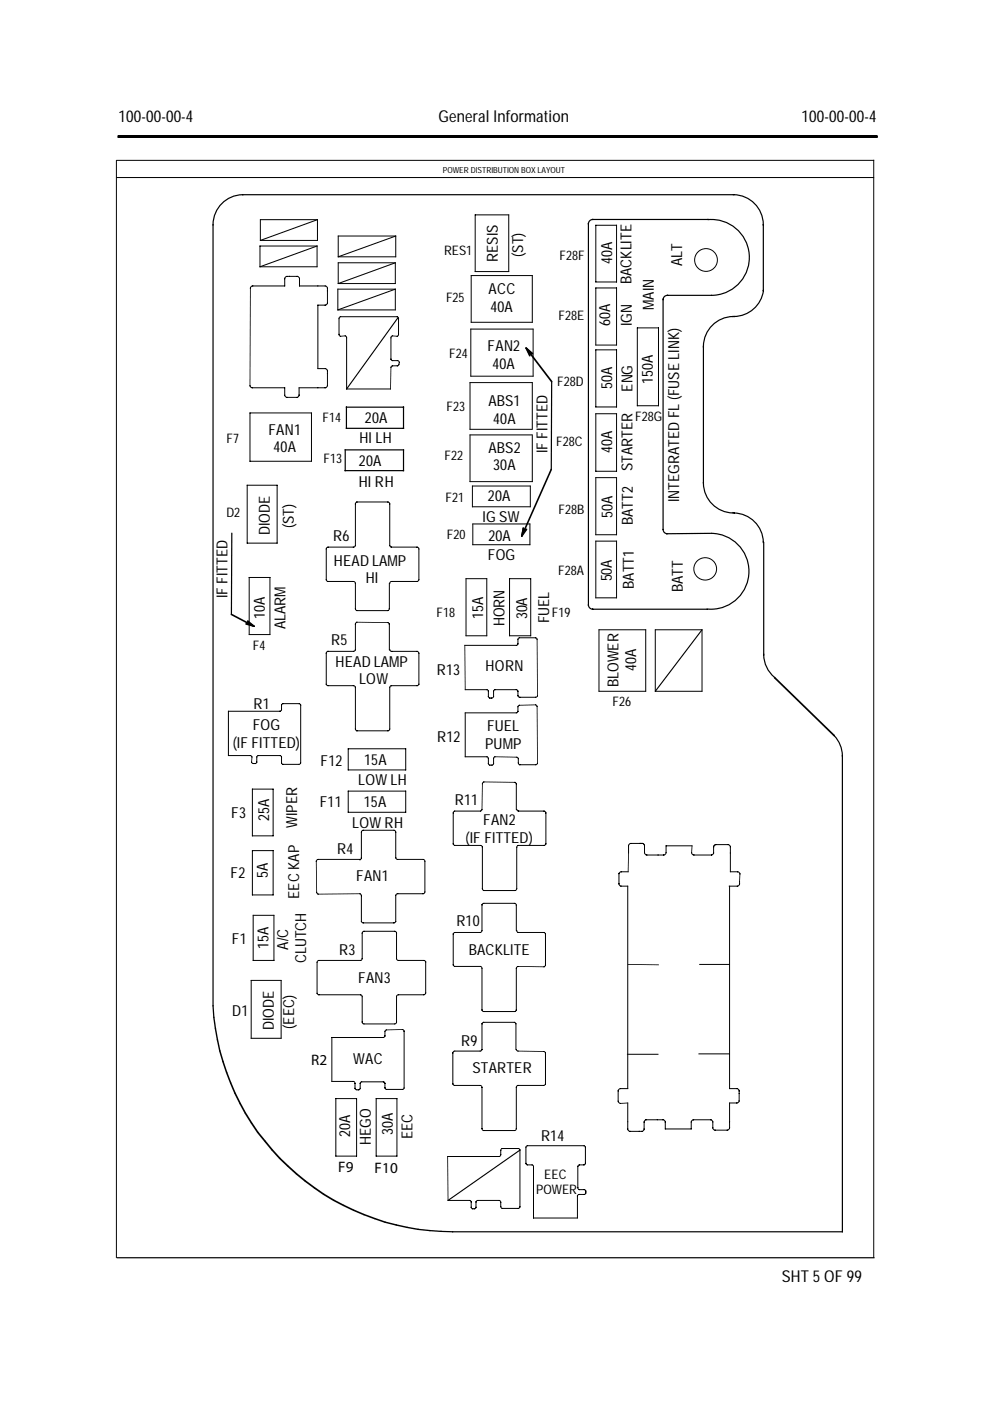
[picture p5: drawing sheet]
<svg xmlns="http://www.w3.org/2000/svg" width="210mm" height="297mm" viewBox="0 0 210 297" stroke-linecap="round" stroke-linejoin="round" font-family="sans-serif">
<g fill="none" stroke="#000" stroke-width=".25">
<path d="M45.2 47.5v165.9M51.3 41.3h104.4M51.4 41.3a6.4 6.4 0 0 0-6.2 6.3M124.8 47.3v81.1M125.6 46.5h24.7M125.7 46.5a.93 .93 0 0 0-.9 .9M125.7 46.4v.3M150.1 46.6a8 8 0 0 1 8.8 7.6 8 8 0 0 1-8.1 8.4M155.6 41.3a6.4 6.4 0 0 1 6.2 6.3M161.8 47.5v14.2M140.6 63.3v49.1M141.5 62.6h9.5"/>
<path d="M141.5 62.6a.91 .91 0 0 0-.9 .9M141.5 62.5v.2M149.1 73.3v29.2M155.3 67.1h.5M155.4 67.1a6.4 6.4 0 0 0-6.3 6.3M161.9 61.6a6.4 6.4 0 0 1-6.3 5.5M73.1 95.4h12.6M73.1 99.8h12.6M73.2 95.3v4.6M73.3 86.3h12.4M73.3 90.8h12.4M73.4 86.2v4.7"/>
<path d="M85.6 86.2v4.7M85.6 95.3v4.6M140.6 112.2a.91 .91 0 0 0 .9 1M141.4 113v.3M149.1 102.5a6.4 6.4 0 0 0 6.3 6.3M150.7 113.1a8 8 0 0 1 8.1 8.4 8 8 0 0 1-8.8 7.6M155.4 108.8h.4M155.6 108.8a6.3 6.3 0 0 1 6.2 6.2M161.8 114.8v.4M161.9 114.9v24M124.8 128.3a.93 .93 0 0 0 .9 .9M125.7 129v.3"/>
<path d="M150.1 129.2h-24.5M161.9 138.8a6.3 6.3 0 0 0 2.3 4.8M176.9 156l1.1 1.6 .4 1.3 .2 1.3M178.6 160.1v101.2M24.7 266.7h160.7M95.8 261.2h82.9"/>
</g>
<g fill="none" stroke="#000" stroke-width=".21">
<path d="M24.6 37.6h160.7M24.6 34h160.7M24.7 34v232.7M185.3 33.9v232.8M55 52.2h12.3M55 56.6h12.3M55.1 52.1v4.5M55.1 51h12.3M55.1 46.6h12.3M55.2 46.5v4.6M60.4 59v1.7M60.8 58.6h2.4"/>
<path d="M60.9 58.6l-.3 .1-.2 .4M60.9 58.5v.2M63 58.5v.2M63 58.6l.4 .3 .1 .2M63.5 59v1.7M67.2 52.1v4.5M67.3 46.5v4.6M71.6 54.4h12.4M71.6 50h12.4M71.6 55.7h12.3M71.7 50v4.5M71.7 55.6v4.6"/>
<path d="M83.8 55.6v4.6M83.9 50v4.5M99.8 58.4h13.1M99.9 58.3v10.1M100.7 45.6h7.2M100.7 57.6h7.2M100.8 45.5v12.2M107.9 45.5v12.2M112.9 58.3v10.1M126.2 59.8h4.6M126.2 47.8h4.6M126.3 47.7v12.2"/>
<path d="M130.7 47.7v12.2M53.1 61.1v.1M53.6 60.5v.2M60.5 60.6h-6.9l-.3 .1-.2 .4M63.4 60.6h5.6M67.3 64.7h1.7M67.3 78.2h1.7M67.4 64.6v13.6M68.9 78.2h.3l.2 .5M68.9 64.6v.2M68.9 78.1v.1M68.9 60.6l.3 .1 .2 .4"/>
<path d="M68.9 60.5v.2M69.4 64.2v.3l-.5 .2M69.4 78.6v3.2M69.4 61.1v3.3M71.5 65.7h12.4M71.5 61.3h12.4M71.6 61.2v4.6M71.6 60.1h12.3M71.9 70.9l.3 .4M71.9 67.5v3.5M72.1 67.1h12.1M72.2 67.1l-.3 .4"/>
<path d="M72.2 67.1v.1M72.2 71.2v.2M73.2 71.2l.3 .4M73.2 71.1v.2M73.5 71.6v11M82.9 77.8v.2M82.9 76.1l.3 .4M82.9 71.6v4.6M83.1 77.6h1.2M83.1 76.5h1.2M83.2 77.6l-.3 .3M83.2 77.5v.1"/>
<path d="M83.2 71.2l-.3 .4M83.2 71.1v.2M83.2 76.4v.1M83.8 61.2v4.6M84.2 67.1v.1M84.2 71.2v.2M84.2 67.1l.3 .4M84.2 77.5v.1M84.2 76.4v.1M84.3 76.5l.4 .3M84.5 67.5v3.5M84.5 70.9l-.3 .4"/>
<path d="M84.6 77.2l-.4 .4M84.6 77.1v.2M84.7 76.8v.2M99.7 79.8h13.4M99.7 69.8h13.4M99.8 69.7v10.1M99.8 68.3h13.1M113 69.7v10.1M126.2 73.2h4.6M126.2 61.1h4.6M126.2 74.2h4.6M126.3 61v12.2"/>
<path d="M126.3 74.1v12.3M130.7 61v12.2M130.7 74.1v12.3M135 69.5h4.7M135.1 69.4v16.7M139.6 69.4v16.7M52.9 97.8h13.2M52.9 87.6h13.2M53 87.5v10.4M53 81.8l.3 .4h.2M53 81.6v.3M53.4 82.2h7.1"/>
<path d="M53.5 82.1v.2M60.4 82.1v1.7M60.4 83.8l.2 .4 .3 .1M60.8 84.3h2.3M60.9 84.2v.1M63 84.2v.1M63.3 82.2h5.7M63.4 83.7v.3l-.4 .3M63.4 82.1v1.7M66 87.5v10.4M68.9 82.1v.2M69.4 81.7v.3l-.5 .2"/>
<path d="M73.4 82.5h9.5M99.6 91h13.3M99.6 81.1h13.3M99.6 92.2h13.3M99.7 81v10.1M99.7 92.1v10.1M112.9 81v10.1M112.9 92.1v10.1M126.2 87.7h4.6M126.2 99.9h4.6M126.2 86.3h4.6M126.3 87.6v12.4"/>
<path d="M130.7 87.6v12.4M135 86h4.7M52.3 115.2h6.5M52.3 102.9h6.5M52.4 102.8v12.4M58.8 102.8v12.4M69.2 116.3v6.6l.3 .4M69.5 116h5.5M69.6 116l-.4 .4M69.6 115.9v.2M74.9 115.9v.2M75.4 115.6l-.4 .4"/>
<path d="M75.4 106.8v8.9M75.6 106.4h6.7M75.7 106.3v.2M75.7 106.4l-.3 .5M82.2 106.3v.2M82.3 106.4l.3 .4M82.6 115.6l.4 .4M82.6 106.8v8.9M82.9 116h5.6M83 115.9v.2M88.4 116l.4 .4M88.4 115.9v.2"/>
<path d="M88.8 116.3v6.6l-.4 .4M99.6 102.1h13.3M100.1 107.4h12.4M100.1 103h12.4M100.2 103v4.5M100.2 115.5h12.2M100.2 111.1h12.2M100.2 111v4.6M112.4 111v4.6M112.4 103v4.5M126.2 113.4h4.6M126.2 114.7h4.6"/>
<path d="M126.2 101.3h4.6M126.3 101.2v12.3M126.3 114.6v12.2M130.7 101.2v12.3M130.7 114.6v12.2M52.7 122.4h4.6M52.7 134.5h4.6M52.8 122.4v12.2M57.2 122.4v12.2M69.2 138.4v6.7M69.4 138.1h5.6M69.4 123.3h5.6"/>
<path d="M69.5 138.1l-.3 .4M74.9 123.2v.2M74.9 138v.2M74.9 123.3l.5 .4M75.4 129.1l.3 .4M75.4 123.6v5.5M75.4 137.7l-.5 .4M75.4 132.3v5.5M75.6 129.5h6.7M75.7 129.4v.1M75.7 131.8v.2M75.7 131.9l-.3 .4"/>
<path d="M82.2 132l.4 .4M82.2 129.4v.1M82.2 131.9v.2M82.5 129l-.3 .5M82.5 123.6v5.5M82.6 132.3v5.5M82.6 137.7l.4 .4M82.6 123.6v.2M82.6 137.7v.1M83 138.1h5.5M83 123.3h5.5M83 123.3l-.4 .4"/>
<path d="M83.1 123.2v.2M83.1 138v.2M88.4 123.2v.2M88.4 138v.2M88.4 138.1l.4 .2v.2M88.8 138.4v6.7M98.5 136.8h11.1M98.7 122.7h4.6M98.7 134.8h4.6M98.8 122.6v12.3M103.2 122.6v12.3M107.9 122.7h4.7"/>
<path d="M107.9 134.8h4.7M108 122.6v12.3M109.5 136.7v.2M109.8 136.5l-.3 .3M109.8 135.5v1.1M110.1 135.2h3.5M110.1 135.2l-.3 .4M110.2 135.1v.2M112.5 122.6v12.3M113.5 135.2l.4 .4M113.5 135.1v.2M113.9 135.5v.1"/>
<path d="M126.2 126.8h4.6M126.9 133.5h10.1M127 133.4v13.2M136.9 133.4v13.2M138.9 133.5h10M138.9 133.4v13.2M148.8 133.4v13.2M48.3 150.8h11.1M48.4 150.7v9.6M59.4 150.7v.2M59.7 150.4l-.4 .4M59.7 149.4v1.1"/>
<path d="M59.9 149.2h3.6M60 149.2l-.3 .3M60 149.1v.2M63.4 149.2l.4 .3M63.4 149.1v.2M63.8 149.4v12.4M69.2 145l.4 .4M69.5 145.4h5.5M69.6 145.3v.2M73.7 158.8h12.4M73.8 158.7v4.6M74.9 145.3v.2"/>
<path d="M75 145.4l.4 .4M75.4 145.6v9M75.4 154.6l.3 .3M75.6 154.9h6.7M75.7 154.9v.1M82.2 154.9v.1M82.6 154.6l-.3 .3M82.6 145.7v8.9M82.9 145.4h5.6M83 145.3v.2M83 145.4l-.4 .4M86 158.7v4.6"/>
<path d="M88.4 145.3v.2M88.8 145l-.4 .4M98.6 146.2h4.7M98.6 151.1h11M98.6 151.1v9.4M103.2 146.1v.2M103.2 146.2l.3 .4M103.5 147.6l.4 .4M103.5 146.5v1.3M103.8 148h.5M103.9 147.9v.2M104.2 147.9v.2"/>
<path d="M104.6 146.5v1.3M104.6 147.6l-.3 .4M104.9 146.2h4.7M105 146.2l-.4 .4M105 146.1v.2M109.5 151.1v.1M109.5 146.1v.2M109.5 146.2l.3 .4M109.8 150.8l-.3 .3M109.8 149.8v1.1M109.8 147.5l.4 .3M109.8 146.5v1.1"/>
<path d="M110.1 147.8h3.5M110.2 149.4v.2M110.2 149.5l-.4 .4M113.5 149.4l.4 .4M113.5 149.4v.1M113.5 147.8v.1M113.9 149.7v.2M114 147.5l-.4 .3M114 147.4v.2M126.9 146.6h10.1M138.9 146.6h10M48.3 160.2h4.8"/>
<path d="M53 160.1v.2M53.1 160.2l.3 .3M53.3 161.6l.2 .2 .7 .1M53.3 161.5v.1M53.4 167.3h4.6M53.4 177.2h4.6M53.4 160.5v.1M53.5 167.2v10.1M53.8 161.8v.2M54.1 161.8v.2M54.4 161.6l-.3 .3M54.4 160.5v1.1"/>
<path d="M54.7 160.2h4.7M54.8 160.2l-.4 .3M54.8 160.1v.2M57.9 167.2v10.1M59.4 160.1v.2M59.4 160.2l.3 .3M59.7 161.7l.3 .4M59.7 160.5v1.3M60 162v.1M63.8 161.7l-.4 .4h-3.5M73.7 167.7h12.4M73.7 172.2h12.4"/>
<path d="M73.7 163.2h12.4M73.8 167.6v4.7M76.6 176.4v5.6M77 176h6.6M77 176l-.4 .5M77 175.9v.2M83.5 175.9v.2M83.5 176l.4 .4M83.9 176.4v5.6M86 167.6v4.7M96.1 178.9l.4 .3M96.4 172h5.5"/>
<path d="M96.4 179.2h5.5M96.4 171.9v.1M96.4 179.2v.1M96.5 172l-.4 .3v6.7M98.6 160.5h4.7M101.9 171.9v.1M101.9 179.2v.1M101.9 179.2l.4 .4M102.2 171.6l-.4 .4M102.2 171.5v.2M102.3 179.5v9M102.3 166.1v.2"/>
<path d="M102.6 165.7v.2M102.7 165.8l-.4 .4M103.2 160.4v.1M103.2 160.5l.3 .3M103.5 161.9l.4 .3M103.5 160.7v1.3M103.8 162.2h.6M103.9 162.1v.2M104.6 160.7v1.3M104.6 161.9l-.3 .3M105 160.5l-.4 .3M105 160.4v.1"/>
<path d="M109.1 165.9l.4 .4M109.1 165.8v.2M109.5 160.5v.1M109.5 166.1v5.6M109.5 160.5l.4 .4M109.6 179.6v8.9M109.6 171.6l.3 .4M109.6 171.5v.2M109.8 172h5.6M109.8 179.2h5.6M109.9 160.8v1M109.9 161.8l.3 .3"/>
<path d="M109.9 179.2v.1M109.9 179.2l-.3 .4M110.2 162.1h3.4M110.2 162.1v.1M113.5 162.1v.1M114 161.8l-.4 .3M114 161.7v.2M115.3 171.9v.1M115.3 179.2v.1M115.3 172l.4 .2v.2M115.7 178.9l-.4 .3M115.7 172.3v6.7"/>
<path d="M133.3 179.2v1.7M133.8 178.8l-.5 .3v.2M133.8 178.7v.2M136.2 178.8l.2 .1 .3 .4M136.2 178.7v.2M136.3 178.8h-2.6M136.7 179.2v1.7M141.1 179.3h5.7M141.2 179.2v1.7M151.3 179.5v1.4M151.7 179.1h2.7M151.8 179.1l-.4 .2-.1 .3"/>
<path d="M151.8 179v.2M154.3 179v.2M154.4 179.1h.2l.3 .5M154.9 179.5v5.4M53.4 180.3h4.6M53.4 189.7h4.6M53.5 180.3v9.5M53.6 194.1h4.6M53.7 194v9.7M57.9 180.3v9.5M58.1 194v9.7M67.1 182.5v.2"/>
<path d="M67.1 189.2l.4 .4M67.1 189.1v.1M67.4 182.2h9M67.5 182.2l-.2 .1-.2 .3M67.5 182.1v.2M67.5 189.5v.2M76.2 189.5l.4 .4M76.3 189.4v.2M76.3 182.2v.2M76.6 189.8v5.6M76.6 195.3l.4 .4M76.6 181.9l-.4 .4"/>
<path d="M76.8 197.8v5.5M77 195.7h6.6M77 195.6v.2M77.1 197.4h6.6M77.2 197.4l-.4 .5M77.2 197.4v.1M83.5 195.6v.2M83.7 197.4v.1M83.7 197.4l.4 .4M83.9 181.8l.4 .4M83.9 189.7v5.7M83.9 195.3l-.4 .4"/>
<path d="M84.1 197.8v5.6l.3 .2h5.5l.4 .4M84.2 189.5h5.5M84.2 182.2h5.5M84.3 189.5l-.4 .4M84.3 182.1v.2M84.3 189.4v.2M89.7 182.1v.2M89.7 189.4v.2M89.7 182.2l.4 .4M90.1 189.1l-.4 .4M90.1 182.5v6.7M96.1 198v6.6"/>
<path d="M96.4 197.7h5.5M96.4 197.6v.2M96.5 197.7l-.4 .4M101.9 197.6v.2M102.2 197.3l-.4 .4M102.2 191.8v5.6M102.3 188.4l.4 .4M102.5 188.8h6.7M102.5 191.5h6.6M102.6 191.5l-.4 .4M102.6 188.7v.2M102.6 191.4v.2"/>
<path d="M109.1 191.4v.2M109.1 191.5l.4 .4v5.5M109.1 188.7v.2M109.6 197.2v.3l.3 .2M109.6 188.4l-.4 .4M109.8 197.7h5.6M109.9 197.6v.2M115.3 197.7l.4 .4M115.3 197.6v.2M115.7 198v6.6M131.2 187.4l.3 .4 .2 .1M131.2 185.2v2.3"/>
<path d="M131.6 187.9h1.6M131.7 184.8h1.6M131.7 184.8l-.4 .3-.1 .2M131.7 184.7v.2M133.1 187.8v43.1M136.7 180.8l.2 .4 .3 .1M137.1 181.3h3.7M137.2 181.2v.2M140.7 181.2v.2M141.2 180.8v.2l-.5 .3M146.6 180.8l.3 .4 .2 .1M146.6 180.7v.2"/>
<path d="M147.1 181.3h3.9M147.2 181.2v.2M150.9 181.2v.2M151.3 180.8l-.1 .2-.3 .3M154.5 187.9h2M154.7 187.8v43.1M154.8 184.8h1.7M156.4 184.7v.2M156.4 184.8l.2 .1 .3 .4M156.8 187.4l-.1 .2-.4 .3M156.8 186.8v.7M156.9 185.3v.1"/>
<path d="M53.2 207.9h6.5M53.3 207.8v12.4M53.6 203.6h4.6M59.6 207.8v12.4M67.2 204v6.7M67.2 210.5l.4 .4M67.6 210.9h8.9M67.6 203.6h8.9M67.6 203.6l-.4 .4M67.6 203.5v.2M67.6 210.8v.2M70.3 220h11.1"/>
<path d="M70.4 219.9v9.5M76.4 210.9l.4 .4M76.5 203.5v.2M76.5 210.8v.2M76.8 203.2l-.4 .4M76.8 211.3v5.5M76.8 216.7l.4 .4M77.1 217.1h6.6M77.2 217v.2M81.6 219.6l-.4 .4M81.6 218.6v1.1M82 218.4l-.4 .3"/>
<path d="M82 218.3v.1M83.7 217v.2M84.1 211.3v5.4l-.4 .4M84.5 203.5v.2M84.5 210.8v.2M85.2 218.3h.2M85.3 218.3l.4 .4M85.7 218.5v12.2M89.8 203.5v.2M89.8 210.8v.2M89.9 210.9h-5.4l-.4 .4M90.3 203.9v6.7"/>
<path d="M90.3 210.5l-.3 .4h-.2M96.1 204.5l.4 .4M96.4 204.9h5.5M96.4 204.8v.2M101.8 204.9l.4 .4M101.9 204.8v.2M102.2 214.1l.4 .4M102.2 217v5.6M102.2 205.2v9M102.4 216.8h6.7M102.5 214.5h6.7M102.5 216.7v.1"/>
<path d="M102.6 216.8l-.4 .3M102.6 214.4v.2M109 216.8l.4 .3M109.1 216.7v.1M109.1 214.4v.2M109.4 217v5.6M109.5 214.1l-.4 .4M109.5 205.2v9M109.9 204.9l-.2 .1-.2 .3M109.9 204.8v.2M115.3 204.9v.2M115.7 204.6l-.4 .4"/>
<path d="M148.3 204.5h6.5M53.2 220.1h6.5M70.3 229.3h4.7M71.1 232.9h4.6M71.2 232.8v12.4M74.9 229.2v.2M74.9 229.3l.4 .4M75.3 230.7l.3 .4M75.3 229.6v1.2M75.6 231.1h.5M75.6 232.8v12.4M75.7 231v.1"/>
<path d="M76 231v.1M76.4 229.6v1.2M76.4 230.7l-.4 .4M76.6 229.4h4.8M76.7 229.4l-.3 .3M76.7 229.3v.2M79.7 232.9h4.5M79.8 232.8v12.4M81.2 229.4l.4 .3M81.3 229.3v.2M81.6 230.6l.4 .4M81.6 229.6v1.1"/>
<path d="M81.9 231h3.5M82 230.9v.2M84.2 232.8v12.4M85.3 230.9v.2M85.7 230.6l-.4 .4M96 229.8l.4 .3M96 223.2v6.7M96.4 230.1h5.5M96.4 222.8v.1M96.4 230v.2M101.8 222.8v.1M101.8 230v.2"/>
<path d="M101.8 230.1l.4 .4M101.9 222.8h-5.5l-.4 .5M102.2 239.3l.4 .4M102.2 222.5l-.4 .3M102.2 230.5v8.9M102.4 239.7h6.7M102.5 239.6v.2M109.1 239.6v.2M109.5 222.5l.3 .3M109.5 239.3l-.4 .4M109.5 222.4v.2M109.5 230.5v8.9"/>
<path d="M109.7 230.1h5.6M109.8 230v.2M109.9 230.1l-.4 .4M109.9 222.8v.1M115.2 222.8v.2M115.2 230v.2M115.3 222.9l.4 .4M115.7 223.2v6.7M115.7 229.8l-.4 .3M131.1 231.2v2.3M131.1 233.4v.3l.5 .2M131.5 230.8h1.7"/>
<path d="M131.6 230.8l-.3 .1-.2 .4M131.6 230.7v.2M131.6 233.9v.1M132.9 223.5h6.7M133.1 233.8v5.6M133.1 239.4l.1 .2 .4 .3M133.5 239.9h2.6M133.6 239.8v.2M136.1 239.8v.2M136.6 239.4l-.3 .4-.2 .1M136.6 237.8v1.6M136.9 237.4h3.7"/>
<path d="M137 237.3v.2M137 237.4l-.4 .3v.2M140.5 237.4l.5 .3 .1 .2M140.5 237.3v.2M141 239.4h5.6M141.1 237.8v1.6M146.6 237.8v1.6M146.9 237.4h3.9M147.1 237.4l-.3 .1-.2 .4M148.1 223.4h6.7M150.7 237.4l.4 .3v.2M150.7 237.3v.2"/>
<path d="M151.1 239.1l.1 .3 .4 .2M151.1 237.8v1.4M151.6 239.6h2.7M151.6 239.5v.2M154.2 239.5v.2M154.6 230.8h1.7M154.6 233.9h1.7M154.7 239.1l-.3 .4-.2 .1M154.7 233.8v5.4M156.2 230.8l.4 .3 .1 .2M156.2 230.7v.2M156.2 233.8v.1"/>
<path d="M156.7 231.2v2.4M156.7 233.4l-.2 .4-.3 .1M71.1 245.1h4.6M79.7 245.1h4.5M94.8 245.2h11.1M94.9 254.5h4.8M99.6 254.4v.2M99.6 254.5l.3 .4M99.9 256l.3 .3M99.9 254.8v1.2M100.2 256.3h.5M100.2 256.2v.2"/>
<path d="M100.6 256.2v.2M100.9 256l-.3 .3M100.9 254.8v1.2M101.3 254.5h4.6M101.3 254.5l-.4 .4M101.3 254.4v.2M105.8 245.1v.2M105.8 254.4v.2M105.8 254.5l.4 .4M106.2 255.8l.3 .4M106.2 244.8l-.4 .4M106.2 243.8v1.1"/>
<path d="M106.2 254.9v1M106.4 256.2h3.6M106.4 243.5h3.6M106.5 243.5l-.3 .4M106.5 243.4v.2M106.5 256.1v.2M109.9 243.5l.3 .3M109.9 243.4v.2M109.9 256.1v.2M110.2 255.8l-.3 .4M110.2 243.8v12.2M111.5 246.6l.3 .4"/>
<path d="M111.5 243.2v3.5M111.8 242.9h12.1M111.8 247h1.1M111.8 242.9l-.3 .4M111.8 246.9v.2M111.8 242.8v.2M112.8 247l.3 .3M112.8 246.9v.2M113 258.2h9.5M113.1 247.2v11.1M122.4 253.5v4.8M122.5 251.8l.3 .4"/>
<path d="M122.5 247.2v4.7M122.8 253.2h1.2M122.8 252.2h1.2M122.8 247h1.1M122.8 253.2l-.4 .4M122.9 247l-.4 .3M122.9 246.9v.2M122.9 252.1v.2M122.9 253.2v.1M123.8 242.8v.2M123.8 246.9v.2M123.8 242.9l.3 .4"/>
<path d="M123.9 252.1v.2M123.9 253.2v.1M123.9 252.2l.3 .4M124.1 246.6l-.3 .4M124.1 243.2v3.5M124.2 252.9l-.3 .3M124.2 252.5v.5"/>
<circle cx="149.7" cy="55.1" r="2.41"/>
<circle cx="149.5" cy="120.6" r="2.39"/>
</g>
<g fill="#000">
<path d="M55 56.5l12.3-4.4v.1l-12.1 4.4h-.2zM55.1 50.9l12.3-4.4v.2l-12.1 4.4h-.2zM71.6 60l12.3-4.4v.2l-12.1 4.4h-.2zM71.6 54.4l12.4-4.4v.1l-12.2 4.4h-.2zM53 61.1h.2l-.1 20.7h-.2zM72.1 71.2l1.1-.1v.2l-.9 .1h-.2zM82.8 77.8h.2l-.1 4.8h-.2zM83.1 71.1l1.1 .1v.2l-1.1-.1zM71.5 65.6l12.4-4.4v.2l-12.2 4.4h-.2zM84.3 67.2h.2v.2l-10.9 15.2h-.2zM84.6 76.8h.2l-.1 .5h-.2zM111.4 73.7h.3l5.4 7.1v.2h-.3l-5.4-7.1z"/>
<path d="M111.4 73.7h.3l1.3 1.2v.2h-.2l-1.4-1.2zM111.4 73.7h.3l.7 1.8h-.2zM112.3 74.8l.7 .1v.2l-.7-.1zM112.3 74.8h.2l-.1 .7h-.2zM116.8 99.4h.2v.3l-6.3 14.1h-.2zM116.8 80.8h.3l-.1 18.9h-.2zM49 113h.3l-.1 17.4h-.3zM110.8 111.9h.3v.2l-.4 1.7h-.2zM110.8 111.9h.3l.2 .6h-.2zM111.1 112.3l.7-.2v.3l-.5 .1h-.2zM111.5 112.1h.3v.3l-1.1 1.4h-.2v-.3zM141.3 113h9.6v.2l-9.6 .1z"/>
<path d="M155.3 108.5l.4 .1v.3l-.4-.1zM48.9 130.1h.3l4.8 2.6v.2h-.2l-4.9-2.5zM52.1 132.2l1.9 .5v.2l-1.9-.5zM52.4 131.6h.3l.1 .7h-.2zM52.4 131.6h.3l1.3 1.1v.2h-.2l-1.4-1.1zM52.1 132.2l.7-.2v.3l-.5 .1h-.2zM75.6 131.8l6.7 .1v.2l-6.7-.1zM98.5 136.7h.1l.1 9.6h-.1zM113.8 135.5h.2v12.1h-.1zM148.8 133.4h.1v.2l-9.9 13h-.1zM110.1 149.4h3.5v.1l-3.4 .1h-.1zM113.8 149.7h.2v12.2h-.1z"/>
<path d="M164.1 143.5h.2l.1 .4-.3-.1zM164.2 143.6h.2l12.6 12.2v.2h-.3l-12.5-12.1zM176.7 155.8h.3v.3l-.3-.1zM53.3 160.5h.2l-.1 1.1h-.1zM102.2 166.1h.2l-.1 5.6h-.2zM102.5 165.7l6.7 .1v.2l-6.7-.1zM104.9 160.4l4.7 .1v.1l-4.7-.1zM146.6 179.2h.2l-.1 1.7h-.1zM67 182.5h.1l.1 6.7h-.1zM67.4 189.5l9-.1v.2l-8.8 .1h-.2zM133.2 180.8h.1v4.1h-.2zM156.8 185.1h.2l-.1 1.9h-.2z"/>
<path d="M45 213.1h.3l.2 2.7h-.3zM45.2 215.6h.3l.3 2.6h-.2zM45.6 217.9h.2l.4 2.7h-.2zM81.9 218.3l3.4-.1v.2h-3.3h-.1zM109.8 204.8l5.6 .1v.2l-5.6-.1zM133.1 204.4l6.6 .1v.1h-6.6zM46 220.3h.2l.5 2.6h-.2zM46.5 222.7h.2l.7 2.5h-.2zM47.2 225h.2l.8 2.5h-.3zM47.9 227.3h.3l.8 2.4h-.2zM48.8 229.5h.2l1 2.4h-.3zM49.7 231.7h.3l1.1 2.4h-.3z"/>
<path d="M50.8 233.9h.3l1.1 2v.2h-.3l-1.1-2zM51.9 235.9h.3l1.2 2v.3h-.2l-1.3-2.1zM53.2 237.9h.2l1.4 2.1v.2h-.3l-1.3-2zM54.5 240h.3l1.5 1.8v.3h-.3l-1.5-1.9zM109.8 222.8h5.5v.2l-5.5-.1zM131.5 233.9l1.7-.1v.1l-1.5 .1h-.2zM56 241.8h.3l1.5 1.9v.2h-.2l-1.6-1.8zM57.6 243.7h.2l1.6 1.8v.2h-.2l-1.6-1.8zM59.2 245.5h.2l1.8 1.6v.3h-.2l-1.8-1.7zM61 247.1h.2l1.8 1.7v.2h-.3l-1.7-1.6zM62.7 248.8h.3l1.9 1.5v.2h-.3l-1.9-1.5zM64.6 250.3h.3l1.9 1.4v.3h-.3l-1.9-1.5z"/>
<path d="M66.5 251.7h.3l1.9 1.4v.2h-.2l-2-1.3zM68.5 253.1h.2l2.2 1.2v.3h-.3l-2.1-1.3zM70.6 254.3h.3l2.1 1.1v.3h-.3l-2.1-1.1zM72.7 255.4l2.4 1.1v.2l-2.4-1zM74.8 256.5l2.5 .9v.2l-2.5-.9zM77 257.4l2.6 .8v.3l-2.6-.9zM79.3 258.2l2.5 .8v.3l-2.5-.8zM81.5 259l2.7 .6v.2l-2.7-.5zM83.9 259.6l2.5 .5v.3l-2.5-.6zM94.8 245.1h.2l.1 9.5h-.2zM94.9 254.4l15.4-10.6v.1l-15.2 10.7h-.2zM86.2 260.1l2.6 .4v.3l-2.6-.4z"/>
<path d="M88.6 260.5l2.7 .3v.2l-2.7-.2zM91 260.8l2.6 .1v.3l-2.6-.2zM93.4 260.9l2.7 .1v.3l-2.7-.1z"/>
</g>
<path d="M25 29h161" fill="none" stroke="#000" stroke-width=".51"/>
<g fill="#000">
<path d="M111.4 73.7l1.4 1.2-.5-.1-.1 .5z" fill-rule="evenodd"/>
<path d="M110.8 111.9l.3 .4 .4-.2-1 1.4z" fill-rule="evenodd"/>
<path d="M52.4 131.6l1.4 1.1-1.7-.5 .5-.2z" fill-rule="evenodd"/>
</g>
<g font-size="3.5">
<text x="25.1" y="25.9">100-00-00-4</text>
<text x="93" y="25.9">General Information</text>
<text x="169.9" y="25.9">100-00-00-4</text>
<text x="165.7" y="271.8">SHT 5OF 99</text>
</g>
<g font-size="3.2">
<text x="105.6" y="55.5" transform="rotate(-90 105.6 55.5)">RESIS</text>
<text x="110.9" y="54.4" transform="rotate(-90 110.9 54.4)">(ST)</text>
<text x="129.8" y="56" transform="rotate(-90 129.8 56)">40A</text>
<text x="144.6" y="56.5" transform="rotate(-90 144.6 56.5)">ALT</text>
<text x="103.5" y="62.3">ACC</text>
<text x="133.9" y="60.3" transform="rotate(-90 133.9 60.3)">BACKLITE</text>
<text x="138.6" y="65.7" transform="rotate(-90 138.6 65.7)">MAIN</text>
<text x="104" y="66">40A</text>
<text x="129.4" y="69.1" transform="rotate(-90 129.4 69.1)">60A</text>
<text x="133.9" y="69.2" transform="rotate(-90 133.9 69.2)">IGN</text>
<text x="103.4" y="74.5">FAN2</text>
<text x="104.4" y="78.2">40A</text>
<text x="129.8" y="82.5" transform="rotate(-90 129.8 82.5)">50A</text>
<text x="134.1" y="83.1" transform="rotate(-90 134.1 83.1)">ENG</text>
<text x="138.4" y="81.5" transform="rotate(-90 138.4 81.5)">150A</text>
<text x="77.4" y="89.8">20A</text>
<text x="103.5" y="86.1">ABS1</text>
<text x="104.6" y="89.8">40A</text>
<text x="56.9" y="92.1">FAN1</text>
<text x="58" y="95.9">40A</text>
<text x="76.2" y="93.9">HI LH</text>
<text x="76.1" y="98.8">20A</text>
<text x="103.6" y="96">ABS2</text>
<text x="104.6" y="99.7">30A</text>
<text x="116.1" y="96.1" transform="rotate(-90 116.1 96.1)">IF FITTED</text>
<text x="129.8" y="96.1" transform="rotate(-90 129.8 96.1)">40A</text>
<text x="134.1" y="99.9" transform="rotate(-90 134.1 99.9)">STARTER</text>
<text x="76.1" y="103.2">HI RH</text>
<text x="103.5" y="106.2">20A</text>
<text x="144" y="106.4" transform="rotate(-90 144 106.4)">INTEGRATED FL (FUSE LINK)</text>
<text x="57.2" y="113.5" transform="rotate(-90 57.2 113.5)">DIODE</text>
<text x="62.3" y="111.9" transform="rotate(-90 62.3 111.9)">(ST)</text>
<text x="102.3" y="110.6">IG SW</text>
<text x="129.9" y="109.8" transform="rotate(-90 129.9 109.8)">50A</text>
<text x="134.2" y="111.3" transform="rotate(-90 134.2 111.3)">BATT2</text>
<text x="70.6" y="114.7">R6</text>
<text x="70.8" y="120">HEAD LAMP</text>
<text x="103.5" y="118.6">FOG</text>
<text x="103.5" y="114.6">20A</text>
<text x="77.6" y="123.7">HI</text>
<text x="129.7" y="123.3" transform="rotate(-90 129.7 123.3)">50A</text>
<text x="134.4" y="124.9" transform="rotate(-90 134.4 124.9)">BATT1</text>
<text x="144.8" y="125.6" transform="rotate(-90 144.8 125.6)">BATT</text>
<text x="48.3" y="126.8" transform="rotate(-90 48.3 126.8)">IF FITTED</text>
<text x="56.1" y="131.2" transform="rotate(-90 56.1 131.2)">10A</text>
<text x="102.4" y="131.2" transform="rotate(-90 102.4 131.2)">15A</text>
<text x="111.8" y="131.3" transform="rotate(-90 111.8 131.3)">30A</text>
<text x="60.5" y="133.4" transform="rotate(-90 60.5 133.4)">ALARM</text>
<text x="70.2" y="136.7">R5</text>
<text x="106.9" y="132.8" transform="rotate(-90 106.9 132.8)">HORN</text>
<text x="116.4" y="132.2" transform="rotate(-90 116.4 132.2)">FUEL</text>
<text x="71.1" y="141.3">HEAD LAMP</text>
<text x="92.6" y="143.2">R13</text>
<text x="103" y="142.2">HORN</text>
<text x="134.9" y="142.2" transform="rotate(-90 134.9 142.2)">40A</text>
<text x="76.1" y="145">LOW</text>
<text x="131.1" y="145.7" transform="rotate(-90 131.1 145.7)">BLOWER</text>
<text x="53.6" y="154.8">FOG</text>
<text x="53.8" y="150.3">R1</text>
<text x="103.3" y="155">FUEL</text>
<text x="49.4" y="158.5">(IF FITTED)</text>
<text x="92.7" y="157.3">R12</text>
<text x="102.9" y="158.8">PUMP</text>
<text x="68" y="162.3">F12</text>
<text x="75.9" y="166.5">LOWLH</text>
<text x="77.2" y="162.2">15A</text>
<text x="49" y="173.4">F3</text>
<text x="67.8" y="171.1">F11</text>
<text x="77.1" y="171.2">15A</text>
<text x="96.4" y="170.7">R11</text>
<text x="57.1" y="174.1" transform="rotate(-90 57.1 174.1)">25A</text>
<text x="63" y="175.5" transform="rotate(-90 63 175.5)">WIPER</text>
<text x="74.7" y="175.5">LOWRH</text>
<text x="98.7" y="178.7">(IF FITTED)</text>
<text x="102.4" y="174.9">FAN2</text>
<text x="71.5" y="181.1">R4</text>
<text x="48.9" y="186.2">F2</text>
<text x="56.8" y="186.2" transform="rotate(-90 56.8 186.2)">5A</text>
<text x="63.4" y="190.6" transform="rotate(-90 63.4 190.6)">EEC KAP</text>
<text x="75.5" y="186.9">FAN1</text>
<text x="96.8" y="196.4">R10</text>
<text x="49.2" y="200.2">F1</text>
<text x="56.9" y="201.2" transform="rotate(-90 56.9 201.2)">15A</text>
<text x="61.1" y="201.3" transform="rotate(-90 61.1 201.3)">A/C</text>
<text x="71.9" y="202.4">R3</text>
<text x="99.4" y="202.4">BACKLITE</text>
<text x="64.9" y="204.2" transform="rotate(-90 64.9 204.2)">CLUTCH</text>
<text x="75.9" y="208.5">FAN3</text>
<text x="49.2" y="215.3">D1</text>
<text x="58.1" y="218.4" transform="rotate(-90 58.1 218.4)">DIODE</text>
<text x="62.4" y="218.1" transform="rotate(-90 62.4 218.1)">(EEC)</text>
<text x="97.8" y="221.8">R9</text>
<text x="66" y="225.8">R2</text>
<text x="74.8" y="225.6">WAC</text>
<text x="100.2" y="227.6">STARTER</text>
<text x="74.3" y="241.1" transform="rotate(-90 74.3 241.1)">20A</text>
<text x="78.7" y="242.7" transform="rotate(-90 78.7 242.7)">HEGO</text>
<text x="83.3" y="240.7" transform="rotate(-90 83.3 240.7)">30A</text>
<text x="87.5" y="241.6" transform="rotate(-90 87.5 241.6)">EEC</text>
<text x="114.7" y="241.8">R14</text>
<text x="71.7" y="248.5">F9</text>
<text x="79.4" y="248.8">F10</text>
</g>
<g font-size="2.8">
<text x="94.1" y="54.1">RES1</text>
<text x="118.6" y="55.1">F28F</text>
<text x="94.6" y="64">F25</text>
<text x="118.4" y="67.9">F28E</text>
<text x="95.2" y="75.9">F24</text>
<text x="118.1" y="81.9">F28D</text>
<text x="68.4" y="89.5">F14</text>
<text x="94.7" y="87.2">F23</text>
<text x="134.7" y="89.2">F28G</text>
<text x="48" y="93.8">F7</text>
<text x="117.9" y="94.6">F28C</text>
<text x="68.6" y="98.1">F13</text>
<text x="94.2" y="97.5">F22</text>
<text x="94.5" y="106.4">F21</text>
<text x="48" y="109.6">D2</text>
<text x="118.4" y="108.9">F28B</text>
<text x="94.7" y="114.2">F20</text>
<text x="118.4" y="121.8">F28A</text>
<text x="92.5" y="130.7">F18</text>
<text x="117" y="130.8">F19</text>
<text x="53.6" y="137.8">F4</text>
<text x="129.9" y="149.7">F26</text>
<text x="115.4" y="250">EEC</text>
<text x="113.7" y="253.2">POWER</text>
</g>
<text font-size="1.8" x="93.9" y="36.6">POWER DISTRIBUTION BOX LAYOUT</text>
</svg>
